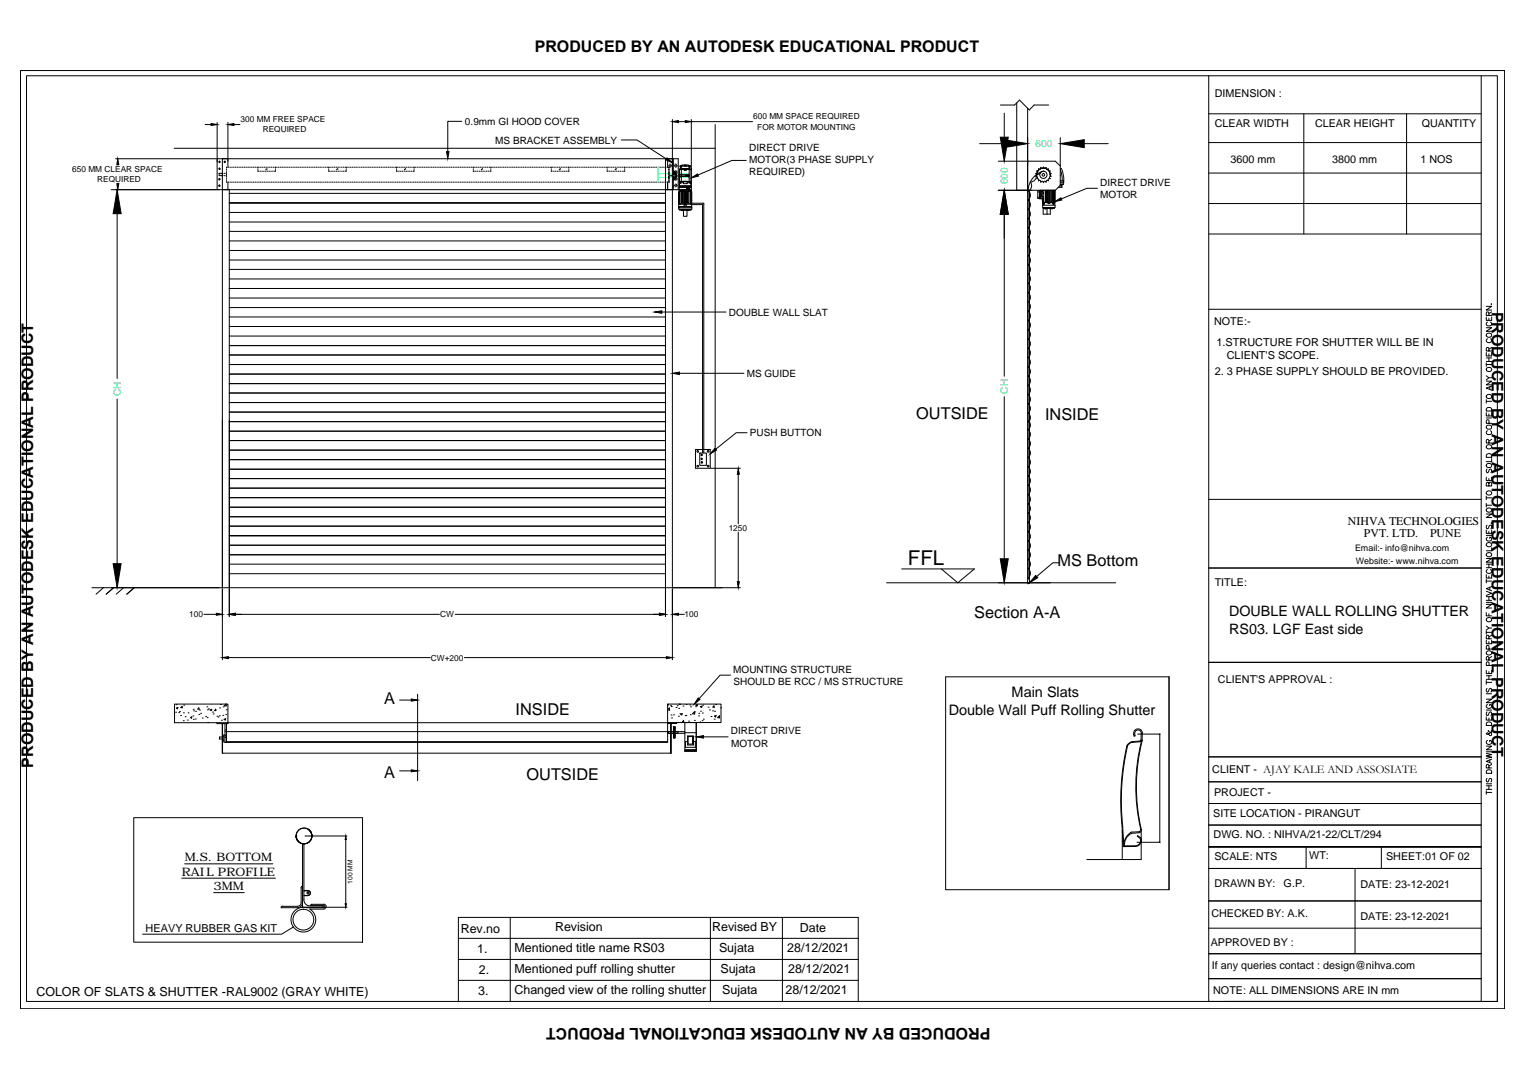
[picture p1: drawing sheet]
<svg xmlns="http://www.w3.org/2000/svg" width="420mm" height="297mm" viewBox="0 0 420 297" stroke-linecap="round" stroke-linejoin="round" font-family="sans-serif">
<!-- layer: 0 -->
<g fill="none" stroke="#000" stroke-width=".28">
<path d="M5.6 19.4h408.4v258h-408.4zM7.3 20.8h404.7v254.6h-404.7zM56.4 34.3h1.7M59.7 33.7v18.5M62.7 33.7v12.3h.2M64.4 34.3h1.6M127.1 33.4h-3.9v8.3M171 38.5h4.3l8 5.2M185 32.9v128.7M186.7 33.5h1.9M190.2 32.9v13.9M190.2 33.5h16.9"/>
<path d="M196.8 34.3v127.3M269.6 39.5h6.6M275.3 28.9h3.9l1.3-1.4 2.7 2.7 1.3-1.3h4.1M276.3 31.1v6.6M279.8 28.3v24M282.8 29.8v130.6h.5v-108.1M291.7 37.9v13.1l-1.3 1.3h-15.7M298.3 39.5h6.6M332.6 20.8v254.6h75v-254.6M332.6 31.3h75M332.6 39.2h75M358.7 31.3v33.1"/>
<path d="M387 31.3v33.1M31.8 43.7h27.7M32.2 58.8v45.3M32.4 50.5h.1M32.4 45.3v.1M47.9 40.8h148.9M59.7 43.7h126.9v8.5h-156M60.3 47.7h.9v.6h-.9zM61.2 43.7v117.9M61.2 48.3h.2M61.2 47.7h.2M61.7 48.3h.2"/>
<path d="M61.7 47.7h.2M62.2 48.3h.1M62.3 46.5v.2M62.3 47v.1M62.3 47.4l-.1 .3M62.3 47.9v.2M62.3 48.4v.3M62.3 49v.1M62.3 49.4v.2M62.3 49.9l.1 .2M62.4 46l-.1 .2M62.9 50.1h-.2v2.1"/>
<path d="M63.1 52.2v109.4M63.1 53.2h120M63.1 55.8h120M63.1 58.4h120M63.2 46h.2M63.2 50.1h.2M63.7 46h.2M63.7 50.1h.2M64.2 46h.2M64.2 50.1h.2M64.7 46h.2M64.7 50.1h.2"/>
<path d="M65.2 46h.2M65.2 50.1h.2M65.7 46h.2M65.7 50.1h.2M66.2 46h.2M66.2 50.1h.2M66.7 46h.2M66.7 50.1h.2M67.2 46h.2M67.2 50.1h.2M67.7 46h.2M67.7 50.1h.2"/>
<path d="M68.2 46h.2M68.2 50.1h.2M68.7 46h.2M68.7 50.1h.2M69.2 46h.2M69.2 50.1h.2M69.7 46h.2M69.7 50.1h.2M70.2 46h.2M70.2 50.1h.2M70.7 46h.1M70.7 50.1h.1"/>
<path d="M71 46.9v.2h.2M71 46v.2M71 46.5v.1M71.1 46h.2M71.1 50.1h.2M71.5 47.1h.2M71.6 46h.3M71.6 50.1h.3M72 47.1h.2M72.2 46h.1M72.2 50.1h.1M72.5 47.1h.2"/>
<path d="M72.6 46h.2M72.6 50.1h.2M73 47.1h.2M73.1 46.5l.2 .2M73.1 46h.2M73.1 50.1h.2M73.4 46.4l.1 .1M73.5 47.1h.2M73.6 46h.2M73.6 50.1h.2M74 47.1h.2M74.1 46h.2"/>
<path d="M74.1 50.1h.2M74.5 47.1h.2M74.6 46h.2M74.6 50.1h.2M75 47.1h.2M75.1 46h.2M75.1 50.1h.2M75.6 46l.2 .2M75.6 50.1h.2M75.8 46.9v.2h-.3M75.8 46.5v.1M76.1 46h.2"/>
<path d="M76.1 50.1h.2M76.6 46h.2M76.6 50.1h.2M77.1 46h.2M77.1 50.1h.2M77.6 46h.2M77.6 50.1h.2M78.1 46h.2M78.1 50.1h.2M78.6 46h.2M78.6 50.1h.2M79.1 46h.2"/>
<path d="M79.1 50.1h.2M79.6 46h.2M79.6 50.1h.2M80.1 46h.2M80.1 50.1h.2M80.6 46h.1M80.6 50.1h.1M81 46h.3M81 50.1h.3M81.5 46h.3M81.5 50.1h.3M82.1 46h.1"/>
<path d="M82.1 50.1h.1M82.5 46h.2M82.5 50.1h.2M83 46h.2M83 50.1h.2M83.5 46h.2M83.5 50.1h.2M84 46h.2M84 50.1h.2M84.5 46h.2M84.5 50.1h.2M85 46h.2"/>
<path d="M85 50.1h.2M85.5 46h.2M85.5 50.1h.2M86 46h.2M86 50.1h.2M86.5 46h.2M86.5 50.1h.2M87 46h.2M87 50.1h.2M87.5 46h.2M87.5 50.1h.2M88 46h.2"/>
<path d="M88 50.1h.2M88.5 46h.2M88.5 50.1h.2M89 46h.2M89 50.1h.2M89.5 46h.2M89.5 50.1h.2M90 46h.2M90 50.1h.2M90.4 46.9v.2h.3M90.4 46.5v.1M90.5 50.1h.1"/>
<path d="M90.6 46l-.2 .2M90.9 46h.3M90.9 50.1h.3M91 47.1h.2M91.5 46h.2M91.5 50.1h.2M91.5 47.1h.2M92 46h.1M92 50.1h.1M92 47.1h.2M92.4 46h.2M92.4 50.1h.2"/>
<path d="M92.5 47.1h.2M92.6 46.5l.2 .2M92.9 46.4l.1 .1M92.9 46h.2M92.9 50.1h.2M93 47.1h.2M93.4 46h.2M93.4 50.1h.2M93.5 47.1h.2M94 46h.1M94 50.1h.1M94 47.1h.2"/>
<path d="M94.4 46h.2M94.4 50.1h.2M94.5 47.1h.2M94.9 46h.2M94.9 50.1h.2M95.3 46.9v.2h-.3M95.3 46v.2M95.3 46.5v.1M95.4 46h.2M95.4 50.1h.2M95.9 46h.2M95.9 50.1h.2"/>
<path d="M96.4 46h.2M96.4 50.1h.2M96.9 46h.2M96.9 50.1h.2M97.4 46h.2M97.4 50.1h.2M97.9 46h.2M97.9 50.1h.2M98.4 46h.2M98.4 50.1h.2M98.9 46h.2M98.9 50.1h.2"/>
<path d="M99.4 46h.2M99.4 50.1h.2M99.9 46h.2M99.9 50.1h.2M100.4 46h.2M100.4 50.1h.2M100.9 46h.2M100.9 50.1h.2M101.4 46h.2M101.4 50.1h.2M101.9 46h.1M101.9 50.1h.1"/>
<path d="M102.3 46h.2M102.3 50.1h.2M102.8 46h.3M102.8 50.1h.3M103.3 46h.2M103.3 50.1h.2M103.8 46h.2M103.8 50.1h.2M104.3 46h.2M104.3 50.1h.2M104.8 46h.2M104.8 50.1h.2"/>
<path d="M105.3 46h.2M105.3 50.1h.2M105.8 46h.2M105.8 50.1h.2M106.3 46h.2M106.3 50.1h.2M106.8 46h.2M106.8 50.1h.2M107.3 46h.2M107.3 50.1h.2M107.8 46h.2M107.8 50.1h.2"/>
<path d="M108.3 46h.2M108.3 50.1h.2M108.8 46h.2M108.8 50.1h.2M109.1 46.9v.2h.3M109.1 46v.2M109.1 46.5v.1M109.3 46h.2M109.3 50.1h.2M109.7 47.1h.2M109.8 46h.2M109.8 50.1h.2"/>
<path d="M110.2 47.1h.2M110.3 46h.2M110.3 50.1h.2M110.7 47.1h.2M110.8 46h.2M110.8 50.1h.2M111.2 47.1h.2M111.3 46.5l.1 .2M111.3 46h.2M111.3 50.1h.2M111.5 46.4l.1 .1M111.6 47.1h.3"/>
<path d="M111.8 46h.1M111.8 50.1h.1M112.2 47.1h.2M112.2 46h.3M112.2 50.1h.3M112.7 47.1h.1M112.7 46h.3M112.7 50.1h.3M113.1 47.1h.2M113.3 46h.1M113.3 50.1h.1M113.7 46l.2 .2"/>
<path d="M113.7 50.1h.2M113.9 46.9v.2h-.3M113.9 46.5v.1M114.2 46h.2M114.2 50.1h.2M114.7 46h.2M114.7 50.1h.2M115.2 46h.2M115.2 50.1h.2M115.7 46h.2M115.7 50.1h.2M116.2 46h.2"/>
<path d="M116.2 50.1h.2M116.7 46h.2M116.7 50.1h.2M117.2 46h.2M117.2 50.1h.2M117.7 46h.2M117.7 50.1h.2M118.2 46h.2M118.2 50.1h.2M118.7 46h.2M118.7 50.1h.2M119.2 46h.2"/>
<path d="M119.2 50.1h.2M119.7 46h.2M119.7 50.1h.2M120.2 46h.2M120.2 50.1h.2M120.7 46h.2M120.7 50.1h.2M121.2 46h.2M121.2 50.1h.2M121.7 46h.1M121.7 50.1h.1M122.1 46h.3"/>
<path d="M122.1 50.1h.3M122.7 46h.2M122.7 50.1h.2M123.2 46h.1M123.2 50.1h.1M123.6 46h.2M123.6 50.1h.2M124.1 46h.2M124.1 50.1h.2M124.6 46h.3M124.6 50.1h.3M125.2 46h.1"/>
<path d="M125.2 50.1h.1M125.6 46h.2M125.6 50.1h.2M126.1 46h.2M126.1 50.1h.2M126.6 46h.2M126.6 50.1h.2M127.1 46h.2M127.1 50.1h.2M127.6 46h.2M127.6 50.1h.2M128.1 46h.2"/>
<path d="M128.1 50.1h.2M128.6 46h.2M128.6 50.1h.2M129.1 46h.2M129.1 50.1h.2M129.6 46h.2M129.6 50.1h.2M130.1 46h.2M130.1 50.1h.2M130.2 46.9v.2h.3M130.2 46v.2M130.2 46.5v.1"/>
<path d="M130.6 46h.2M130.6 50.1h.2M130.8 47.1h.2M131.1 46h.2M131.1 50.1h.2M131.3 47.1h.2M131.6 46h.2M131.6 50.1h.2M131.8 47.1h.2M132.1 46h.2M132.1 50.1h.2M132.3 47.1h.2"/>
<path d="M132.4 46.5l.2 .2M132.6 46h.2M132.6 50.1h.2M132.7 46.4l.1 .1M132.8 47.1h.2M133.1 46h.1M133.1 50.1h.1M133.3 47.1h.2M133.5 46h.2M133.5 50.1h.2M133.8 47.1h.2M134 46h.3"/>
<path d="M134 50.1h.3M134.3 47.1h.2M134.5 46h.3M134.5 50.1h.3M135.1 46.9v.2h-.3M135.1 50.1h.1M135.1 46.5v.1M135.2 46l-.1 .2M135.5 46h.2M135.5 50.1h.2M136 46h.2M136 50.1h.2"/>
<path d="M136.5 46h.2M136.5 50.1h.2M137 46h.2M137 50.1h.2M137.5 46h.2M137.5 50.1h.2M138 46h.2M138 50.1h.2M138.5 46h.2M138.5 50.1h.2M139 46h.2M139 50.1h.2"/>
<path d="M139.5 46h.2M139.5 50.1h.2M140 46h.2M140 50.1h.2M140.5 46h.2M140.5 50.1h.2M141 46h.2M141 50.1h.2M141.5 46h.2M141.5 50.1h.2M142 46h.2M142 50.1h.2"/>
<path d="M142.5 46h.2M142.5 50.1h.2M143 46h.1M143 50.1h.1M143.4 46h.3M143.4 50.1h.3M143.9 46h.3M143.9 50.1h.3M144.5 46h.2M144.5 50.1h.2M145 46h.1M145 50.1h.1"/>
<path d="M145.4 46h.2M145.4 50.1h.2M145.9 46h.2M145.9 50.1h.2M146.4 46h.2M146.4 50.1h.2M146.9 46h.2M146.9 50.1h.2M147.4 46h.2M147.4 50.1h.2M147.9 46h.2M147.9 50.1h.2"/>
<path d="M148.4 46h.2M148.4 50.1h.2M148.9 46h.2M148.9 50.1h.2M149.4 46h.2M149.4 50.1h.2M149.9 46h.2M149.9 50.1h.2M150.4 46h.2M150.4 50.1h.2M150.9 46h.2M150.9 50.1h.2"/>
<path d="M151.4 46h.2M151.4 50.1h.2M151.7 46.9v.2h.2M151.7 46v.2M151.7 46.5v.1M151.9 46h.2M151.9 50.1h.2M152.3 47.1h.2M152.4 46h.2M152.4 50.1h.2M152.8 47.1h.2M152.9 46h.1"/>
<path d="M152.9 50.1h.1M153.3 47.1h.2M153.3 46h.3M153.3 50.1h.3M153.8 47.1h.1M153.9 46h.2M153.9 50.1h.2M153.9 46.5l.1 .2M154.1 46.4l.1 .1M154.2 47.1h.2M154.4 46h.2M154.4 50.1h.2"/>
<path d="M154.7 47.1h.3M154.9 46h.1M154.9 50.1h.1M155.3 47.1h.1M155.3 46h.2M155.3 50.1h.2M155.7 47.1h.2M155.8 46h.3M155.8 50.1h.3M156.4 46l.1 .2M156.4 50.1h.1M156.5 46.9v.2h-.3"/>
<path d="M156.5 46.5v.1M156.8 46h.2M156.8 50.1h.2M157.3 46h.2M157.3 50.1h.2M157.8 46h.2M157.8 50.1h.2M158.3 46h.2M158.3 50.1h.2M158.8 46h.2M158.8 50.1h.2M159.3 46h.2"/>
<path d="M159.3 50.1h.2M159.8 46h.2M159.8 50.1h.2M160.3 46h.2M160.3 50.1h.2M160.8 46h.2M160.8 50.1h.2M161.3 46h.2M161.3 50.1h.2M161.8 46h.2M161.8 50.1h.2M162.3 46h.2"/>
<path d="M162.3 50.1h.2M162.8 46h.2M162.8 50.1h.2M163.3 46h.2M163.3 50.1h.2M163.8 46h.2M163.8 50.1h.2M164.3 46h.1M164.3 50.1h.1M164.8 46h.1M164.8 50.1h.1M165.2 46h.3"/>
<path d="M165.2 50.1h.3M165.7 46h.3M165.7 50.1h.3M166.3 46h.1M166.3 50.1h.1M166.7 46h.2M166.7 50.1h.2M167.1 46v.1M167.1 46.4v.2M167.1 46.9v.2h.3M167.2 46h.2M167.2 50.1h.2"/>
<path d="M167.7 47.1h.1M167.7 46h.2M167.7 50.1h.2M168.1 47.1h.2M168.2 46h.2M168.2 50.1h.2M168.6 47.1h.2M168.7 46h.2M168.7 50.1h.2M169.1 47.1h.2M169.2 46h.2M169.2 50.1h.2"/>
<path d="M169.3 46.5l.1 .2M169.5 46.4l.1 .1M169.6 47.1h.2M169.7 46h.2M169.7 50.1h.2M170.1 47.1h.2M170.2 46h.2M170.2 50.1h.2M170.6 47.1h.2M170.7 46h.2M170.7 50.1h.2M171.1 47.1h.2"/>
<path d="M171.2 46h.2M171.2 50.1h.2M171.7 46l.2 .1M171.7 50.1h.2M171.9 46.4v.2M171.9 46.9v.2h-.3M172.2 46h.2M172.2 50.1h.2M172.7 46h.2M172.7 50.1h.2M173.2 46h.2M173.2 50.1h.2"/>
<path d="M173.7 46h.2M173.7 50.1h.2M174.2 46h.1M174.2 50.1h.1M174.6 46h.3M174.6 50.1h.3M175.1 46h.3M175.1 50.1h.3M175.7 46h.2M175.7 50.1h.2M176.2 46h.1M176.2 50.1h.1"/>
<path d="M176.6 46h.2M176.6 50.1h.2M177.1 46h.2M177.1 50.1h.2M177.6 46h.2M177.6 50.1h.2M178.1 46h.2M178.1 50.1h.2M178.6 46h.2M178.6 50.1h.2M179.1 46h.2M179.1 50.1h.2"/>
<path d="M179.6 46h.2M179.6 50.1h.2M180.1 46h.2M180.1 50.1h.2M180.6 46h.2M180.6 50.1h.2M181.1 46h.2M181.1 50.1h.2M181.6 46h.2M181.6 50.1h.2M182.1 46h.2M182.1 50.1h.2"/>
<path d="M182.6 46h.2M182.6 50.1h.2M183.1 46h.2M183.1 50.1h.2M183.1 43.7v117.9M183.6 46h.2M183.6 50.1h.2M183.7 43.7v2.3M183.7 50.1v2.1M184 46v.2M184 46.5v.2M184 47v.1"/>
<path d="M184 47.4v.2M184 47.9v.2M184 48.4v.3M184 49v.1M184 49.4v.2M184 49.9v.2M184 48.8h.2M184 47.8h.2M184.1 46l.1 .2M184.2 49.9l-.1 .2M184.2 46.5v.2M184.2 47v.1"/>
<path d="M184.2 47.4v.2M184.2 47.9v.2M184.2 48.4v.3M184.2 49v.1M184.2 49.4v.2M184.2 48.3h.9M185.1 45.3h.2M185.1 51.3h.2M185.3 47h.2v2.5h-.2zM185.3 47.3h.1M185.3 47.5h.1M185.3 49.1h.1"/>
<path d="M185.3 49.3h.1M185.3 47.9h.1M185.3 48.7h.1M185.3 43.7v8.5M185.4 47.3h.1M185.4 47.5h.1M185.4 49.1h.1M185.4 49.3h.1M185.4 47.9h.1M185.4 48.7h.1M185.5 47.8h.6v1h-.6M185.5 47.4h.4v1.8h-.4"/>
<path d="M185.5 47.9h.1M185.5 48.7h.1M185.6 47.9h.3M185.6 48.7h.3M185.9 48.3h.2M185.9 47.9h.1M185.9 48.7h.1M186.1 47.9h.1M186.1 48.7h.1M186.7 56.1h3.6v.8h-3.6h3.7v.6h-3.7zM186.8 56.1h3.5M186.8 52.2v.3h3.5v-.3"/>
<path d="M186.8 48.1h2.8v.4h-2.8M186.8 52.2h3.5M186.8 47.9v.8M186.9 57.5h3.3v.3h-3.3zM186.9 51.6l-.1 .6M187 52.3h.5v.2h-.5zM187 52.3l.1 .2zM187 46.6v3.3M187 49.9h.1M187 50h.1M187 46.5l1.3 .1h-.8v3.4h2.1v-3.4h-.8h.6v-.2h-1.8v.2h.7v.2h.5M187 50.5h.1"/>
<path d="M187.1 50.4l-.1 .7h3.1v-.6M187.1 52.8h-.1v3.1h.1M187.1 52.7l-.3 .1v3.1l.3 .1M187.1 52.5v3.6l-.4-.2v-3.1l.4-.2M187.1 50l.3 .2-.3 .2M187.2 45.6l2.1-.2 .5 .2v.3l-.5-.2h-1.6l-.5 .2zM187.2 45.6l-.1 .3h.2v.5h2.5v-.5M187.3 52.3l.2 .2zM187.4 50.3h.7M187.5 57.8l.3 .1zM187.5 50h2.1M187.5 45.9v.5"/>
<path d="M187.5 52.2h2.1v.3h-2.1zM187.5 52.6h2v3.2h-2zM187.7 45.7l-.5 .2M187.8 52.6l.1 3.2zM188.1 57.8h.9v1.7h-.9zM188.1 49.9h1v.6h-1zM188.2 52.6l.1 3.2zM188.2 45.5l.2 .1zM188.2 56.1h.6v.3h-.6zM188.2 56.1l.1 .3zM188.4 45.4h.4v.3h-.4zM188.4 52.6h.2v3.2h-.2z"/>
<path d="M188.6 48.2l.9 .2zM188.7 56.1l.1 .3zM188.8 52.6v3.2zM188.8 45.5l.2 .1zM188.9 51.6h-2.1v-.3h3.5v.3h-.5M188.9 51.3h.9v.2h-.9zM188.9 51.3l.2 .2zM188.9 51.5h.9v.4h-.9zM189 51.5h.7zM189 52h.7M189.1 51.5v.4M189.1 50.3h.7"/>
<path d="M189.2 52.6l.1 3.2zM189.3 57.8l.3 .1zM189.3 45.7l.5 .2M189.6 45.9v.5M189.6 51.3l.2 .2zM189.6 52.3h.5v.2h-.5zM189.6 52.3l.2 .2zM189.6 51.5v.4M189.8 45.9v.5M189.8 45.6l.2 .3h-.3M189.9 52.8h.2v3.1h-.2M189.9 52.7l.3 .1v3.1l-.3 .1"/>
<path d="M189.9 52.5v3.6l.4-.2v-3.1l-.4-.2M190 50.5h.1M190 52.3l.1 .2zM190.1 50l-.3 .2 .2 .2M190.1 46.6h-1.3v.2M190.1 50.4l.1 .1M190.1 46.6v3.3h-3.1M190.2 49.9h-.1M190.2 46.5h-3.3v4.8h3.3l-.1-4.8M190.2 51.6l.1 .6M190.2 46.5h.1M190.3 55.9h3.1"/>
<path d="M190.3 56.3h2.8M193.1 56.2l.3 .3M193.3 56.5v68M193.5 55.9l.2 .2M193.6 56.1v68.5M205.3 44.1h-3.9l-9.4 4M274.7 44.3h15.7l1.3 1.3M276.3 58.9v44.6M282.9 52.5h.1M282.9 55a1.62 1.62 0 0 1 0 2.6 1.62 1.62 0 0 1 0 2.5 1.62 1.62 0 0 1 0 2.5 1.62 1.62 0 0 1 0 2.6 1.63 1.63 0 0 1 0 2.5 1.66 1.66 0 0 1 0 2.6 1.62 1.62 0 0 1 0 2.6 1.62 1.62 0 0 1 0 2.5 1.62 1.62 0 0 1 0 2.5 1.62 1.62 0 0 1 0 2.6 1.66 1.66 0 0 1 0 2.6 1.62 1.62 0 0 1 0 2.5 1.62 1.62 0 0 1 0 2.5 1.62 1.62 0 0 1 0 2.6M282.9 52.4a1.63 1.63 0 0 1 0 2.6M285 48.4v.1a.34 .34 0 0 1 .4 .2 .34 .34 0 0 1-.1 .4"/>
<path d="M285 47.8l.3 .3-.3 .3M285.3 47a.36 .36 0 0 1 .1 .5 .36 .36 0 0 1-.4 .2M285.3 49.2h.4v.5M285.6 54.2h.4M285.6 52.8h.4M285.7 46.5v.4l-.4 .1M285.7 49.7a.34 .34 0 0 1 .5-.1 .34 .34 0 0 1 .1 .4M286 52.5h-.4v2.1h.4M286 52.3v2.4h1.2M286.3 52.3v2.4M286.3 46.1a.35 .35 0 0 1-.1 .4 .35 .35 0 0 1-.5 0M286.4 50.1h.1"/>
<path d="M286.4 46.1h.1M286.5 50.1a.33 .33 0 0 1 .3-.2 .33 .33 0 0 1 .3 .3M286.5 53.5v.4M286.6 47.2l-.5 .5-1 .4a1.62 1.62 0 0 1-1.6 1.9 1.63 1.63 0 0 1-.6 2.5M286.6 52.3v.4M286.6 54.6v.1M286.9 55.7v1.4h3.4v-.7M286.9 55.7h3.4M286.9 54.7v.8l.3 .1M287 55.7h.3v.3h-.3zM287 55.6l-.1 .1M287 57.1v1.8h2v-1.6"/>
<path d="M287.1 54.7l.1 .8M287.1 47.1a5.7 5.7 0 0 0-4.2 5.4v106.7M287.1 46v-.1a.34 .34 0 0 1-.3 .4 .34 .34 0 0 1-.3-.2M287.1 56l.2 .1zM287.1 56.1l.2 .2zM287.2 46l.2 .3 .4-.2M287.2 52.3v3.4l-.4-.2v-.8M287.5 57.3l.3 .2zM287.7 57.4h.1M287.7 52.3v3.4M287.8 50.1l-.4-.3-.2 .4M287.8 50.1h.1"/>
<path d="M287.8 46.1h.1M287.9 46.1a.35 .35 0 0 0 .1 .4 .35 .35 0 0 0 .5 0 .36 .36 0 0 0 0 .4 .36 .36 0 0 0 .4 .1M287.9 52.3v3.4M288.1 57.3v1.6M288.2 52.3v.8M288.2 53.2v1.5M288.2 54.8v.9M288.3 52.3v.8M288.3 53.2v1.5M288.3 54.8v.9M288.3 55.7h.6v.3h-.6zM288.6 52.3v3.4"/>
<path d="M288.8 52.3v3.4M288.9 52.3v3.4M288.9 49.1v.1a.37 .37 0 0 0-.4 0 .37 .37 0 0 0 0 .5 .35 .35 0 0 0-.5-.1 .35 .35 0 0 0-.1 .4M288.9 48.1a1.84 1.84 0 0 0-1.8-1.9 1.84 1.84 0 0 0-1.8 1.9M289 47.1a.34 .34 0 0 0-.2 .4 .34 .34 0 0 0 .4 .2 .4 .4 0 0 0-.3 .4 .4 .4 0 0 0 .3 .4 .34 .34 0 0 0-.4 .2 .34 .34 0 0 0 .2 .4M289 48.1a1.88 1.88 0 0 0-1.9-1.9 1.88 1.88 0 0 0-1.9 1.9M289.2 52.3v3.2M289.2 55.6v.1M289.2 52.3v3.1M289.3 57.3l.3 .2zM289.5 52.3v3.4M289.6 55.7h.5v.3h-.5z"/>
<path d="M289.6 52.3v3.4M289.7 56l.3 .1zM289.7 52.3v3.4M289.8 56.1l.2 .2zM289.8 52.3v3.4M289.9 52.4l.3 .1v3l-.3 .1M289.9 52.3l.4 .2v3l-.4 .2zM289.9 52.5v3M290.1 57.1v.2h-3.1M290.3 52.3v4.1h-3.4M291.6 51.2h.6v.3h-1M291.7 49.7h1v.4h-1"/>
<path d="M291.7 46.4h.3M291.8 46.8l.4 1.4 .1 1.5M292.1 46.4l.5 1.6 .1 1.7M292.1 50.8v.4M292.3 50.1l-.2 .6M292.4 50.7l-.7 .1M292.7 50.1l-.1 .6h-.9M302 51.8h-2.9l-7.1 2.9M332.6 47.6h75M332.6 56h75M63.1 79.3h120M63.1 76.7h120"/>
<path d="M63.1 74.1h120M63.1 71.5h120M63.1 68.9h120M63.1 66.3h120M63.1 63.6h120M63.1 61.1h120M332.6 64.4h75M63.1 92.4h120M63.1 89.8h120M63.1 87.2h120M63.1 84.6h120M63.1 82h120"/>
<path d="M63.1 97.6h120M63.1 95.1h120M182.1 85.8h17.7M282.9 90.7a1.63 1.63 0 0 1 0 2.6 1.62 1.62 0 0 1 0 2.5M282.9 95.8a1.63 1.63 0 0 1 0 2.5M282.9 98.3a1.63 1.63 0 0 1 0 2.6M332.6 85.1h75M409 97v.9h1.4v-.9M409 90.1h1.4l-1.4 1h1.4M409 87.2v.9h1.4v-.9M409 84.3h1.4l-1.4 1h1.4M409 99.8v1"/>
<path d="M409 99.4h1.4M409 98.4h1.4M409.2 91.8a.72 .72 0 0 1 .8-.1 .72 .72 0 0 1 .4 .8 .69 .69 0 0 1-1 .2 .69 .69 0 0 1-.2-.9zM409.3 93.2a.55 .55 0 0 0-.3 .6 .55 .55 0 0 0 .5 .4h.4a.55 .55 0 0 0 .5-.4 .55 .55 0 0 0-.3-.6M409.3 88.6a.55 .55 0 0 0-.3 .6 .55 .55 0 0 0 .5 .4h.4a.55 .55 0 0 0 .5-.4 .55 .55 0 0 0-.3-.6M409.7 96.5l-.1-.8-.5-.1-.1 .9h1.4M409.7 86.8l-.1-.9-.5-.1-.1 1h1.4M409.7 87.5v.6M409.7 97.3v.6M409.7 98.4v1M410.3 83.6h.1M410.4 95.6l-.7 .4"/>
<path d="M410.4 85.8l-.7 .4M32.2 109.7v45.3M63.1 100.3h120M63.1 118.6h120M63.1 116h120M63.1 113.3h120M63.1 110.7h120M63.1 108.1h120M63.1 105.5h120M63.1 102.9h120M187 102.7h17.7M205.5 119h-2.9l-5.7 4.5"/>
<path d="M276.3 109.1v44.6M282.9 115.6a1.63 1.63 0 0 1 0 2.6 1.62 1.62 0 0 1 0 2.5 1.62 1.62 0 0 1 0 2.6M282.9 100.9a1.63 1.63 0 0 1 0 2.5M282.9 103.4a1.63 1.63 0 0 1 0 2.6 1.62 1.62 0 0 1 0 2.5 1.62 1.62 0 0 1 0 2.6 1.62 1.62 0 0 1 0 2.5 1.62 1.62 0 0 1 0 2.6M409 113.5v.9h1.4v-.9M409 104.8h1.4l-1.4 1h1.4M409 109.9v1M409 114.9h1.4M409 110.4h1.4M409 103.3l.7 .6M409 100.3h1.4M409 112.3a.84 .84 0 0 1 1.4 .2v.5h-1.4z"/>
<path d="M409 108.8a.69 .69 0 0 1 1-.3 .69 .69 0 0 1 .2 1 .72 .72 0 0 1-.8 .1 .72 .72 0 0 1-.4-.8zM409.3 118.5a.55 .55 0 0 0-.3 .6 .55 .55 0 0 0 .5 .4h.4a.55 .55 0 0 0 .5-.4 .55 .55 0 0 0-.3-.6M409.7 113.8v.6M409.7 116.4v-.8l-.6-.1-.1 .9h1.4M409.9 106.4v.7M410.4 106.2l-1.4 .5 1.4 .6M410.4 103.9h-.7l-.7 .6M63.1 139.5h120M63.1 136.9h120M63.1 134.3h120M63.1 131.6h120M63.1 129h120"/>
<path d="M63.1 126.4h120M63.1 123.8h120M63.1 121.2h120M191.4 123.6h4v5.2h-4zM192.5 124.6h1.9v3.4h-1.9zM195.6 128.8h8.1M203.1 130.4v13.7M282.9 123.3a1.63 1.63 0 0 1 0 2.6M282.9 125.8a1.63 1.63 0 0 1 0 2.6M282.9 128.4a1.63 1.63 0 0 1 0 2.5 1.62 1.62 0 0 1 0 2.6 1.62 1.62 0 0 1 0 2.5M282.9 136a1.63 1.63 0 0 1 0 2.6 1.62 1.62 0 0 1 0 2.5 1.62 1.62 0 0 1 0 2.6 1.62 1.62 0 0 1 0 2.5 1.66 1.66 0 0 1 0 2.6 1.62 1.62 0 0 1 0 2.5 1.62 1.62 0 0 1 0 2.6 1.62 1.62 0 0 1 0 2.5 1.62 1.62 0 0 1 0 2.6M332.6 137.3h75"/>
<path d="M409 131.2v1h1.4v-1M409 136.9h1.4M409 136.5v.9M409 138.4v1.1M409 139h1.4M409 135.3a.69 .69 0 0 1 1-.3 .69 .69 0 0 1 .2 1 .72 .72 0 0 1-.8 .1 .72 .72 0 0 1-.4-.8zM409 125.1a.8 .8 0 0 1 1.4 .2v.5h-1.4zM409 122.6a.69 .69 0 0 1 1-.3 .69 .69 0 0 1 .2 1 .72 .72 0 0 1-.8 .1 .72 .72 0 0 1-.4-.8zM409.2 129l-.2 .4 .2 .6 .3-.1 .5-.9h.2l.2 .4-.2 .6M409.7 133l.2-.4 .4 .1 .1 .3v.7h-1.4l.1-1 .5 .1 .1 .9M409.7 121.8l-.1-.8-.5-.1-.1 .9h1.4M409.7 131.6v.6"/>
<path d="M410.4 126.1v.9h-1.4M410.4 120.8l-.7 .5M63.1 157.8h120M63.1 155.2h120M63.1 152.6h120M63.1 150h120M63.1 147.3h120M63.1 144.7h120M63.1 142.1h120M203.1 146.4v13.6M248.1 156.5h20l-4.6 3.8-4.5-3.8M282.8 159.2h.5"/>
<path d="M291.4 154.8h-1.7l-4.4 3.8M332.6 156.2h75M409 158v1h1.4v-1M409 153.6h1.4l-1.4 1h1.4M409 145.8v.9h1.4v-.9M409 141.4h1.4l-1.4 .9h1.4M409 155.2h1.4M409 159.3v1M409 159.8h1.4M409 156.1h1.4M409 147.2h1.4M409 140a.69 .69 0 0 1 1-.3 .69 .69 0 0 1 .2 1 .72 .72 0 0 1-.8 .1 .72 .72 0 0 1-.4-.8z"/>
<path d="M409.2 152.1a.72 .72 0 0 1 .8-.1 .72 .72 0 0 1 .4 .8 .69 .69 0 0 1-1 .3 .69 .69 0 0 1-.2-1zM409.2 149.4a.72 .72 0 0 1 .8-.1 .72 .72 0 0 1 .4 .8 .69 .69 0 0 1-1 .3 .69 .69 0 0 1-.2-1zM409.2 144.5l-.2 .3 .2 .6 .3-.1 .5-.8 .4 .3-.2 .6M409.3 156.6a.55 .55 0 0 0-.3 .7 .55 .55 0 0 0 .5 .4h.4a.55 .55 0 0 0 .5-.4 .55 .55 0 0 0-.3-.7M409.3 147.8a.55 .55 0 0 0-.3 .6 .55 .55 0 0 0 .5 .4h.4a.53 .53 0 0 0 .5-.5 .53 .53 0 0 0-.5-.5v.3M409.7 146.1v.6M409.7 155.2v.9M409.7 158.4v.6M410.4 143.8v.1zM410.4 150.6v.9h-1.4M25.3 161.6h178.4M28.5 161.6l-2.1 1.8"/>
<path d="M31.3 161.6l-2.1 1.8M34 161.6l-2 1.8M36.9 161.6l-2 1.8M56.1 169h3.4M61.2 161.9v19.6M63.1 161.9v7.7M64.7 169h56.2M125.2 169h56.3M183.1 161.9v7.7M185 161.9v19.6M186.7 169h1.6M243.9 160.3h63.1"/>
<path d="M409 176.1v1h1.4v-1M409 168.5v.9h1.4M409 166.2h1.4l-1.4 1h1.4M409 162.6l1.4 .6-1.4 .6M409 173.5v.9M409 173.9h1.4M409 172.2l.7 .5M409 165.7h1.4M409 165.1h1.4M409 164.1h1.4M409 179.3a.69 .69 0 0 1 1-.3 .69 .69 0 0 1 .2 1 .72 .72 0 0 1-.8 .1 .72 .72 0 0 1-.4-.8zM409 170.2a.69 .69 0 0 1 1-.3 .69 .69 0 0 1 .2 1 .72 .72 0 0 1-.8 .1 .72 .72 0 0 1-.4-.8z"/>
<path d="M409.7 175.7l-.1-.8-.5-.1-.1 .9h1.4M409.7 164.1v1M409.7 168.8v.6M409.7 176.5v.6M409.7 178.5v-.8l-.2-.2-.4 .1-.1 .9h1.4M409.9 161.6v.7M410.4 172.7h-.7l-.7 .6M410.4 161.3l-1.4 .6 1.4 .6M410.4 174.7l-.7 .5M48 193.6h14.7v5.2h-14.7zM48.3 195.9h.1M48.4 193.8h.1"/>
<path d="M48.5 194.7l.5-.1-.2 .4zM49.2 196h.1M49.4 195.7h.1M49.7 196.8h.1M50.1 194.2l.1 .5-.4-.1zM50.4 198.2h.1M50.5 196.1h.1M50.6 193.9h.1M50.9 197.1h.1M51.6 198h.1M51.7 196.1h.1M52.4 197.3l.4-.1-.1 .3z"/>
<path d="M53.1 196.9h.1M53.1 195.1h.1M53.2 197.8h.1M53.3 195.5h.1M53.7 197.8h.1M53.8 195.6h.1M54.7 196.5h.1M54.7 194.7l.1 .3h-.4zM54.9 195.3h.1M55.2 196.2h.1M55.6 197.5h.1M56.6 197.1h.1"/>
<path d="M56.9 194.4h.1M57 197.4h.1M57.1 195.2h.1M57.2 198.7h.1M57.3 195h.1M57.8 195.3l.5-.2-.2 .4zM58.5 195.8h.1M58.6 196.4h.1M59.4 195v.5l-.4-.1zM59.7 197h.1M59.7 198.8v.2h3v-.2h121M60 197.2h.1"/>
<path d="M60.3 196.9h.1M60.4 194.7h.1M60.7 193.8h.1M60.9 198.1h.1M61.1 199v8.2M61.3 196.7h.1M61.4 194.4h.1M61.7 197.8l.4-.1-.2 .3zM61.7 194.1l.5-.5 .1 .6zM62.1 196.5h.1M62.2 195.2h.1M62.3 199v5.2"/>
<path d="M62.8 180.9h55.6M110 192.5h3.2M114.9 190.9v23.8M127.8 180.9h55.6M183.7 193.6h14.7v5.1h-14.7zM183.7 198.7v5.5h-121.8v-5.2M183.7 195.2l.5-.5v.6M183.7 195.3h.5M183.7 193.7h.2l-.2 .3M184.5 194.1h.1M184.5 199v8.2M184.6 196.7h.1"/>
<path d="M184.7 194.3h.1M184.7 199v8.2h-123.5v-8.2M184.8 197.5h.1M185.3 196.6h.1M185.7 199.9h.1M186 194.6h.1M186.2 198.7v.3h-2.5M186.3 194.1h.1M186.7 197h.1M186.7 194.8h.1M186.9 193.6h.4M187.1 196.3h.1"/>
<path d="M187.3 196.4l.4-.1-.1 .4zM187.9 194.2h.1M188.1 198.2v.4l-.3-.1zM188.4 198.7h3.2M188.5 196.8h.1M188.7 196.8h.1M188.8 193.8h.1M189.5 198.3h.1M189.8 193.9h.1M189.9 196.6h.1M190 194.4h.1M191.1 198.1h.1"/>
<path d="M191.1 195.8v.6l-.5-.1zM191.1 195.8h.1M191.4 194.4h.1M191.9 194.1h-.4l.3-.4 .1 .4M192.2 196.9h.1M192.3 196.2h.1M192.6 198.7l.1-.1 .1 .1M192.7 194.4l.5-.2-.1 .4zM192.8 195.6h.1M193.2 198.2h.1M193.3 196.1h.1M193.4 193.9h.1"/>
<path d="M193.5 197.8h.1M194.8 194.5h.1M195.2 195.3h.1M195.6 197.1h.1M196.1 195.5h.1M196.4 194.1l.1 .4h-.4zM196.5 197.8h.1M196.6 196.9l.4-.1-.1 .4zM196.6 195.6h.1M196.9 193.8h.1M197.6 197.2h.1M198 196.8v.7l-.5-.1 .5-.5"/>
<path d="M198.3 194.7h.1M201 185.7h-2.9l-5.7 6.5M260.2 186.2h61.5v58.5h-61.5zM407.6 182.2h-75h75M409 197.2v.8h1.4v-.8M409 192.3h1.4l-1.4 1h1.4M409 184.4v.9h1.4v-.9M409 187.2v1M409 195.3h1.4M409 190.8h1.4M409 187.7h1.4M409 186.8h1.4"/>
<path d="M409 185.9h1.4M409.2 198.7a.8 .8 0 0 1 .9-.1 .8 .8 0 0 1 .3 .9h-1.4zM409.2 195.8l-.2 .3 .2 .7 .3-.1 .5-.9 .4 .3-.2 .7M409.2 189.3l-.2 .4 .2 .6h.3l.5-1h.2l.2 .4-.2 .6M409.3 193.8a.55 .55 0 0 0-.3 .6 .55 .55 0 0 0 .5 .4h.4a.53 .53 0 0 0 .5-.5 .53 .53 0 0 0-.5-.5v.3M409.7 181.5l-.1-.8h-.5l-.1 .8h1.4M409.7 184.7v.6M409.7 185.9v.9M409.7 197.5v.5M409.7 183v-.8l-.6-.1-.1 .9h1.4M410.4 180.6l-.7 .5M412 190.5v84.9h-75"/>
<path d="M61.1 202.7h-.7v.6h.7M61.1 202.5h.5M61.1 203.5h.5M61.9 200.8h.4M61.9 201.2h121.8M61.9 202.8h.4M61.9 202.5h.4M62.1 204.2h.1M62.3 202.2h-.7v1.9h.3M62.3 204h121.4M110 212h3.2M183.7 201.2v.5h1.6v-1.8h.4v1.8h.8v-.5h-.8v1.8h-.4v-1.8z"/>
<path d="M185.3 202.2h.4M185.3 202.5h.4M185.3 200.8h.4M185.3 202.8h.4M185.3 200.1h.4M185.3 200.3h.4M185.3 200.6h.4M185.3 201.1h.4M185.3 201.3h.4M185.3 201.6h.4M185.3 201.9h.4M185.3 202.1h.4"/>
<path d="M185.3 202.3h.4M185.3 202.6h.4M185.3 200.2h.4M185.3 200.4h.4M185.3 200.5h.4M185.3 201.4h.4M185.3 201.8h.4M185.3 202h.4M185.3 202.4h.4M188.4 201.2h-4.5v.5h4.5M193.6 202.7h6.7M310.3 205.1a66.3 66.3 0 0 0-1.4 22.3l.3 5.2h3a1.47 1.47 0 0 0 1.5-2.1"/>
<path d="M311.6 203.9l-1.3 .8a62.5 62.5 0 0 0-1.6 22.7M311.6 204.1l-.8 .4-.5 .6M312.3 202.3l-.1 .2-.2-.1M313.1 201.9h6M313.4 203.8l-1.9 .2M313.7 204l-2.3 .2M313.7 204l.6-.4a54.5 54.5 0 0 0-.3 25l-.4 .4-2.3 .2-.9 .7-.9 1.5-.1 1.2M314 201.7v1.7l-.7 .5M314 201.8a.91 .91 0 0 0-.9-1 .91 .91 0 0 0-.9 1.1l.1 .5M314.1 203.6a51 51 0 0 0-.2 24.3M314.3 201.8v1.8M314.3 201.8a1.26 1.26 0 0 0-1.6-1.3 1.26 1.26 0 0 0-.7 1.9"/>
<path d="M319.1 201.9v29.7M332.6 208.2h75M332.6 215h75M409 207.2l1.4 .3-1.4 .4 1.4 .4-1.4 .3M409 205.2h1.4l-1.4 1h1.4M409 217.9h1.4M409 217.5v1M409 217.1h1.4M409 216.1h1.4M409 215.6h1.4M409 206.8h1.4M409 212a.84 .84 0 0 1 1.4 .2v.5h-1.4z"/>
<path d="M409.2 214.1l-.2 .3 .2 .7 .3-.2 .5-.8 .4 .3-.2 .7M409.3 203.6a.57 .57 0 0 0-.4 .7 .57 .57 0 0 0 .6 .4h.4a.55 .55 0 0 0 .6-.5 .55 .55 0 0 0-.6-.6v.4M409.6 200.9l-.1 .2a.93 .93 0 0 1 .9 1.1l-.5 .1-.6-.7-.3 .2 .2 .2 .5-.2 .7-.5-.1-.4M409.7 211.2l-.1-.8-.5-.1-.1 .9h1.4M409.7 216.1v1M409.9 209v.7M410.4 208.8l-1.4 .6 1.4 .5M410.4 210.2l-.7 .5M36.8 224.9h63v34.2h-63zM50.8 237.6h24.3M81.4 229.9h.1M83 232l.2 .2v17.3h5.8l-.4-.4"/>
<path d="M83.6 232.1v15.4a1.76 1.76 0 0 0 1.2 1.6h3.8M83.9 229.9h11.6M84.8 228.1a2.18 2.18 0 0 1-.1 3.7 2.18 2.18 0 0 1-3.2-1.9M85.8 229.9a2.14 2.14 0 0 0-3.1-1.9 2.14 2.14 0 0 0-.3 3.7M85.8 229.9a2.18 2.18 0 0 0-3.2-1.9 2.18 2.18 0 0 0-.1 3.8M85.8 229.9h.1M95.1 230.9v17.7M308.8 227.4l.2 5.4h3.2a1.67 1.67 0 0 0 1.7-2.4M308.8 228.3v8.1M312.9 231.7h6.2M313.2 228.8h-1.9l-.5 .4-1.2 1.5-.4 1.2M313.8 230.4l-.8-.6-.1 .2 .7 .5"/>
<path d="M313.9 227.9l-.2 .6-.5 .3M314 228.4v8h-14.9M332.6 221h75M332.6 226.9h75M332.6 238.9h75M359.4 232.9v6M372.8 238.9v23.4M380.1 232.9v6M407.6 232.9h-75h75M50 241.5h25.8M58.8 245.5h8.4M77.7 249.3h4.2"/>
<path d="M80.7 255l-3.2 1.9h-38.2M82.9 244.2v4.1a.91 .91 0 0 1-.9 .9M83.2 248.3a1.35 1.35 0 0 1-1.3 1.4l-4.5-.1 .1-.3 .3-.1M83.3 243.7l-.3 .2-.1 .3M83.6 244.9h1.1a.7 .7 0 0 1 .7 .7 .7 .7 0 0 1-.7 .7l-1.1 .1M83.6 245h1.1a.61 .61 0 0 1 .7 .6 .61 .61 0 0 1-.7 .6M83.6 246.3h1.1M84.4 249.6a3.4 3.4 0 0 0-4.3 3.9 3.4 3.4 0 0 0 5.3 2.3 3.4 3.4 0 0 0-.2-5.8h3.9M85.4 249.1h3.7l.3 .2-.3 .3-4.8 .1M89.1 248.7h-3.3l-.4 .4M89.1 248.7a.66 .66 0 0 1 .7 .6 .66 .66 0 0 1-.7 .7M89.3 249.5h6.2"/>
<path d="M126.1 258.1v-5.8h89.2v23.1M140.4 252.3v23.1M195.5 252.3v23.1M215.3 252.3h20.8v23.1M236.1 258.1h-110v17.3M332.6 247.8h75M332.6 255.3h75M126.1 263.9h110M126.1 269.6h110M332.6 262.3h75M332.6 269.2h75"/>
<circle cx="60.4" cy="49.3" r=".19"/>
<circle cx="60.4" cy="51.1" r=".19"/>
<circle cx="60.4" cy="44.5" r=".19"/>
<circle cx="60.4" cy="46.4" r=".19"/>
<circle cx="61.8" cy="44.5" r=".19"/>
<circle cx="184.4" cy="45.6" r=".32"/>
<circle cx="186" cy="51" r=".32"/>
<circle cx="186" cy="49.2" r=".32"/>
<circle cx="186" cy="45.6" r=".32"/>
<circle cx="186" cy="47.4" r=".32"/>
<circle cx="187.1" cy="50.2" r=".19"/>
<circle cx="187.1" cy="50.2" r=".06"/>
<circle cx="188.5" cy="46.7" r=".11"/>
<circle cx="188.5" cy="46.7" r=".06"/>
<circle cx="188.6" cy="45.5" r=".11"/>
<circle cx="190" cy="50.2" r=".19"/>
<circle cx="190" cy="50.2" r=".06"/>
<circle cx="286.7" cy="54.2" r=".32"/>
<circle cx="286.7" cy="54.2" r=".36"/>
<circle cx="286.7" cy="53.1" r=".32"/>
<circle cx="286.7" cy="53.1" r=".36"/>
<circle cx="287.1" cy="48.1" r=".99"/>
<circle cx="287.1" cy="48.1" r=".36"/>
<circle cx="288.3" cy="54.7" r=".11"/>
<circle cx="288.3" cy="53.1" r=".06"/>
<circle cx="289.3" cy="55.5" r=".11"/>
<circle cx="409.6" cy="101.6" r=".69"/>
<circle cx="409.6" cy="117.5" r=".69"/>
<circle cx="192" cy="128.2" r=".23"/>
<circle cx="192" cy="124.2" r=".23"/>
<circle cx="193.1" cy="125.1" r=".19"/>
<circle cx="193.1" cy="126.2" r=".19"/>
<circle cx="193.1" cy="127.2" r=".19"/>
<circle cx="194.9" cy="124.2" r=".23"/>
<circle cx="194.9" cy="128.2" r=".23"/>
<circle cx="409.6" cy="128" r=".69"/>
<circle cx="83.5" cy="252.9" r="2.86"/>
<circle cx="84.7" cy="245.6" r=".28"/>
</g>
<g fill="#000" stroke="#000" stroke-width=".28">
<path d="M58.1 34l1.6 .3-1.6 .2zM62.7 34.3l1.7-.3v.5zM185 33.5l1.7-.3v.5zM188.6 33.2l1.6 .3-1.6 .2zM275.2 37.7h2.2l-1.1 6.6zM276.2 38.4l6.6 1.1-6.6 1.1zM291.7 39.5l6.6-1.1v2.2zM32.2 52.2l1.1 6.6h-2.2zM32.4 43.7l.3 1.6h-.6zM32.1 50.5h.6l-.3 1.7zM122.9 41.7h.6l-.3 2zM183.5 43.4l1.5 1.4-1.9-.8z"/>
<path d="M190.2 48.9l1.7-1 .3 .5zM276.3 52.3l1.1 6.6h-2.2zM290.2 55.5l1.7-1.1 .3 .6zM180.1 85.8l2-.3v.7zM185 102.7l2-.4v.7zM196.7 123.3l.5 .5-1.8 1zM203.1 128.8l.3 1.6h-.5zM31.1 155h2.2l-1.1 6.6zM202.9 160h.5l-.3 1.6zM275.2 153.7h2.2l-1.1 6.6zM285 158.3l.6 .6-2.3 1.4zM59.5 168.7l1.7 .3-1.7 .2z"/>
<path d="M63.1 169l1.6-.3v.5zM181.5 168.7l1.6 .3-1.6 .2zM185 169l1.7-.3v.5zM61.2 180.9l1.6-.3v.6zM113.2 192.2l1.7 .3-1.7 .3zM183.4 180.6l1.6 .3-1.6 .3zM192.1 192l.5 .4-1.6 1.2zM113.2 211.7l1.7 .3-1.7 .3zM191.6 202.7l2-.4v.7zM95.1 229.9l.2 1h-.3zM95 248.6h.3l-.2 .9z"/>
</g>
<!-- layer: WALL -->
<path d="M188.4 198.7v7.9M191.6 198.7v7.9h-3.2h3.2zM188.4 206.5h3.2M188.4 206.4h3.2M188.4 206.2h3.2M188.4 201.5h3.2M189.2 202.4h1.6v2.5h-1.6zM189.3 202.6h1.3v2.1h-1.3zM190.8 203.9h.5v1.6h-2.7v-1.5h.6M190.8 202.4v2.5" fill="none" stroke="#000" stroke-width=".28"/>
<!-- layer: 0 -->
<g fill="none" stroke="#f00" stroke-width=".28">
<path d="M184 45.6h.4M184.4 45v1.1M184.5 45.6h.3M185 48.3h1.4M185.2 47.4h.1M185.2 49.2h1.2M185.4 47.4h.9M185.5 45.6h.4M185.5 51h.9M185.9 45v1.1M185.9 46.8v.3M185.9 47.2v.4"/>
<path d="M185.9 47.7v.2M185.9 48.7v.3M185.9 49v.6M185.9 50.6v.4M185.9 51.1v.4M186 45.6h.3"/>
</g>
<g fill="none" stroke="#0f0" stroke-width=".28">
<path d="M180.9 48.4v.3l.4 .1M181.3 47.8l-.4 .1v.2M181.6 47.8h.2M181.6 48.8h.2M182.1 47.8h.2M182.1 48.8h.2M182.6 47.8h.2M182.6 48.8h.2M183.1 47.8h.2M183.1 48.8h.2M183.6 47.8h.2M183.6 48.8h.2"/>
<path d="M184.1 47.8l5.5 .1v.8l-5.5 .1M189.6 48.2h-3.3v.2h3.3"/>
</g>
<g fill="none" stroke="#0ff" stroke-width=".28">
<path d="M180.9 46v.2M180.9 46.5v.2M180.9 47v.2M180.9 47.5v.2M180.9 48v.2M180.9 48.5v.2M180.9 49v.2M180.9 49.5v.2M180.9 50v.1M180.9 47.9h.3M180.9 48.7h.3M181.2 46v.2"/>
<path d="M181.2 46.5v.2M181.2 47v.2M181.2 47.5v.2M181.2 48v.2M181.2 48.5v.2M181.2 49v.2M181.2 49.5v.2M181.2 50v.1"/>
</g>
<text font-size="5.6" x="249.8" y="155.3">FFL</text>
<g font-size="4.5">
<text x="252.1" y="115.3">OUTSIDE</text>
<text x="287.5" y="115.5">INSIDE</text>
<text x="291" y="155.6">MS Bottom</text>
<text x="268.1" y="169.9">Section A-A</text>
<text x="105.7" y="193.6">A</text>
<text x="141.9" y="196.7">INSIDE</text>
<text x="105.7" y="213.9">A</text>
<text x="144.9" y="214.6">OUTSIDE</text>
</g>
<g font-size="4.4">
<text x="147.1" y="14.2">PRODUCED BY AN AUTODESK EDUCATIONAL PRODUCT</text>
<text x="410.5" y="85.7" transform="rotate(90 410.5 85.7)">PRODUCED BY AN AUTODESK EDUCATIONAL PRODUCT</text>
<text x="9.1" y="211.1" transform="rotate(-90 9.1 211.1)">PRODUCED BY AN AUTODESK EDUCATIONAL PRODUCT</text>
<text x="272.5" y="282.6" transform="rotate(-180 272.5 282.6)">PRODUCED BY AN AUTODESK EDUCATIONAL PRODUCT</text>
</g>
<g font-size="4">
<text x="278.4" y="191.6">Main Slats</text>
<text x="261" y="196.6">Double Wall Puff Rolling Shutter</text>
</g>
<g font-size="3.9">
<text x="338.2" y="169.6">DOUBLE WALL ROLLING SHUTTER</text>
<text x="338.2" y="174.3">RS03. LGF East side</text>
</g>
<g font-size="3.4">
<text x="126.8" y="256.6">Rev.no</text>
<text x="152.7" y="256.1">Revision</text>
<text x="195.9" y="256.1">Revised BY</text>
<text x="220.1" y="256.4">Date</text>
<text x="131.3" y="262.1">1.</text>
<text x="141.6" y="261.8">Mentioned title name RS03</text>
<text x="197.8" y="261.8">Sujata</text>
<text x="216.6" y="261.8">28/12/2021</text>
<text x="131.8" y="267.9">2.</text>
<text x="141.6" y="267.6">Mentioned puff rolling shutter</text>
<text x="198.2" y="267.6">Sujata</text>
<text x="216.8" y="267.6">28/12/2021</text>
<text x="10" y="273.9">COLOR OF SLATS &amp; SHUTTER -RAL9002 (GRAY WHITE)</text>
<text x="131.6" y="273.7">3.</text>
<text x="141.6" y="273.4">Changed view of the rolling shutter</text>
<text x="198.7" y="273.3">Sujata</text>
<text x="216.1" y="273.3">28/12/2021</text>
</g>
<g font-size="3.3">
<text x="370.9" y="144.3">NIHVA TECHNOLOGIES</text>
<text x="375.3" y="147.8">PVT. LTD.</text>
<text x="393.5" y="147.8">PUNE</text>
</g>
<g font-size="3.2">
<text x="50.8" y="236.9">M.S. BOTTOM</text>
<text x="50" y="240.8">RAIL PROFILE</text>
<text x="58.8" y="244.8">3MM</text>
</g>
<g font-size="3">
<text x="334.2" y="26.8">DIMENSION :</text>
<text x="334.2" y="34.9">CLEAR WIDTH</text>
<text x="361.8" y="34.9">CLEAR HEIGHT</text>
<text x="391.2" y="34.9">QUANTITY</text>
<text x="338.6" y="44.9">3600 mm</text>
<text x="366.6" y="44.9">3800 mm</text>
<text x="390.8" y="44.9">1 NOS</text>
<text x="334.1" y="89.3">NOTE:-</text>
<text x="334.7" y="95.2">1.STRUCTURE FOR SHUTTER WILL BE IN</text>
<text x="337.5" y="98.9">CLIENT'S SCOPE.</text>
<text x="334.2" y="103.1">2. 3 PHASE SUPPLY SHOULD BE PROVIDED.</text>
<text x="334.2" y="161.1">TITLE:</text>
<text x="335.1" y="188">CLIENT'S APPROVAL :</text>
<text x="333.6" y="212.5">CLIENT - AJAY KALE AND ASSOSIATE</text>
<text x="334.1" y="218.9">PROJECT -</text>
<text x="333.8" y="224.7">SITE LOCATION - PIRANGUT</text>
<text x="333.9" y="230.6">DWG. NO. : NIHVA/21-22/CLT/294</text>
<text x="334.2" y="236.4">SCALE: NTS</text>
<text x="360.2" y="236.3">WT:</text>
<text x="381.4" y="236.4">SHEET:01 OF 02</text>
<text x="334.2" y="243.9">DRAWN BY:</text>
<text x="353.2" y="243.9">G.P.</text>
<text x="374.3" y="244.2">DATE: 23-12-2021</text>
<text x="40.1" y="256.3">HEAVY RUBBER GAS KIT</text>
<text x="333.3" y="252.2">CHECKED BY: A.K.</text>
<text x="374.3" y="253">DATE: 23-12-2021</text>
<text x="333.1" y="260.1">APPROVED BY :</text>
<text x="333.5" y="266.4">If any queries contact : design@nihva.com</text>
<text x="333.8" y="273.4">NOTE: ALL DIMENSIONS ARE IN mm</text>
</g>
<g font-size="2.8">
<text x="127.9" y="34.3">0.9mm GI HOOD COVER</text>
<text x="136.3" y="39.5">MS BRACKET ASSEMBLY</text>
<text x="206.1" y="41.5">DIRECT DRIVE</text>
<text x="206.1" y="44.8">MOTOR(3 PHASE SUPPLY</text>
<text x="206.1" y="48.2">REQUIRED)</text>
<text x="302.7" y="51.1">DIRECT DRIVE</text>
<text x="302.7" y="54.4">MOTOR</text>
<text x="200.5" y="86.8">DOUBLE WALL SLAT</text>
<text x="205.5" y="103.6">MS GUIDE</text>
<text x="206.3" y="120">PUSH BUTTON</text>
<text x="201.8" y="185">MOUNTING STRUCTURE</text>
<text x="201.9" y="188.4">SHOULD BE RCC / MS STRUCTURE</text>
<text x="201.1" y="202">DIRECT DRIVE</text>
<text x="201.1" y="205.3">MOTOR</text>
</g>
<g font-size="2.8" fill="#00bfff">
<text x="285" y="40.5">600</text>
<text x="277.3" y="50.6" transform="rotate(-90 277.3 50.6)">600</text>
<text x="33.2" y="108.9" transform="rotate(-90 33.2 108.9)">CH</text>
<text x="277.3" y="108.3" transform="rotate(-90 277.3 108.3)">CH</text>
</g>
<g font-size="2.5">
<text x="372.8" y="151.7">Email:- info@nihva.com</text>
<text x="373.1" y="155.3">Website:- www.nihva.com</text>
</g>
<g font-size="2.3">
<text x="66.2" y="33.6">300 MM FREE SPACE</text>
<text x="207.2" y="32.9">600 MM SPACE REQUIRED</text>
<text x="208.4" y="35.7">FOR MOTOR MOUNTING</text>
<text x="72.3" y="36.4">REQUIRED</text>
<text x="19.9" y="47.3">650 MM CLEAR SPACE</text>
<text x="26.7" y="50.1">REQUIRED</text>
<text x="200.5" y="146">1250</text>
<text x="52.1" y="169.8">100</text>
<text x="121.1" y="169.8">CW</text>
<text x="188.4" y="169.8">100</text>
<text x="118.5" y="181.7">CW+200</text>
</g>
<text font-size="1.8" x="97" y="243.1" transform="rotate(-90 97 243.1)">100 MM</text>
</svg>
